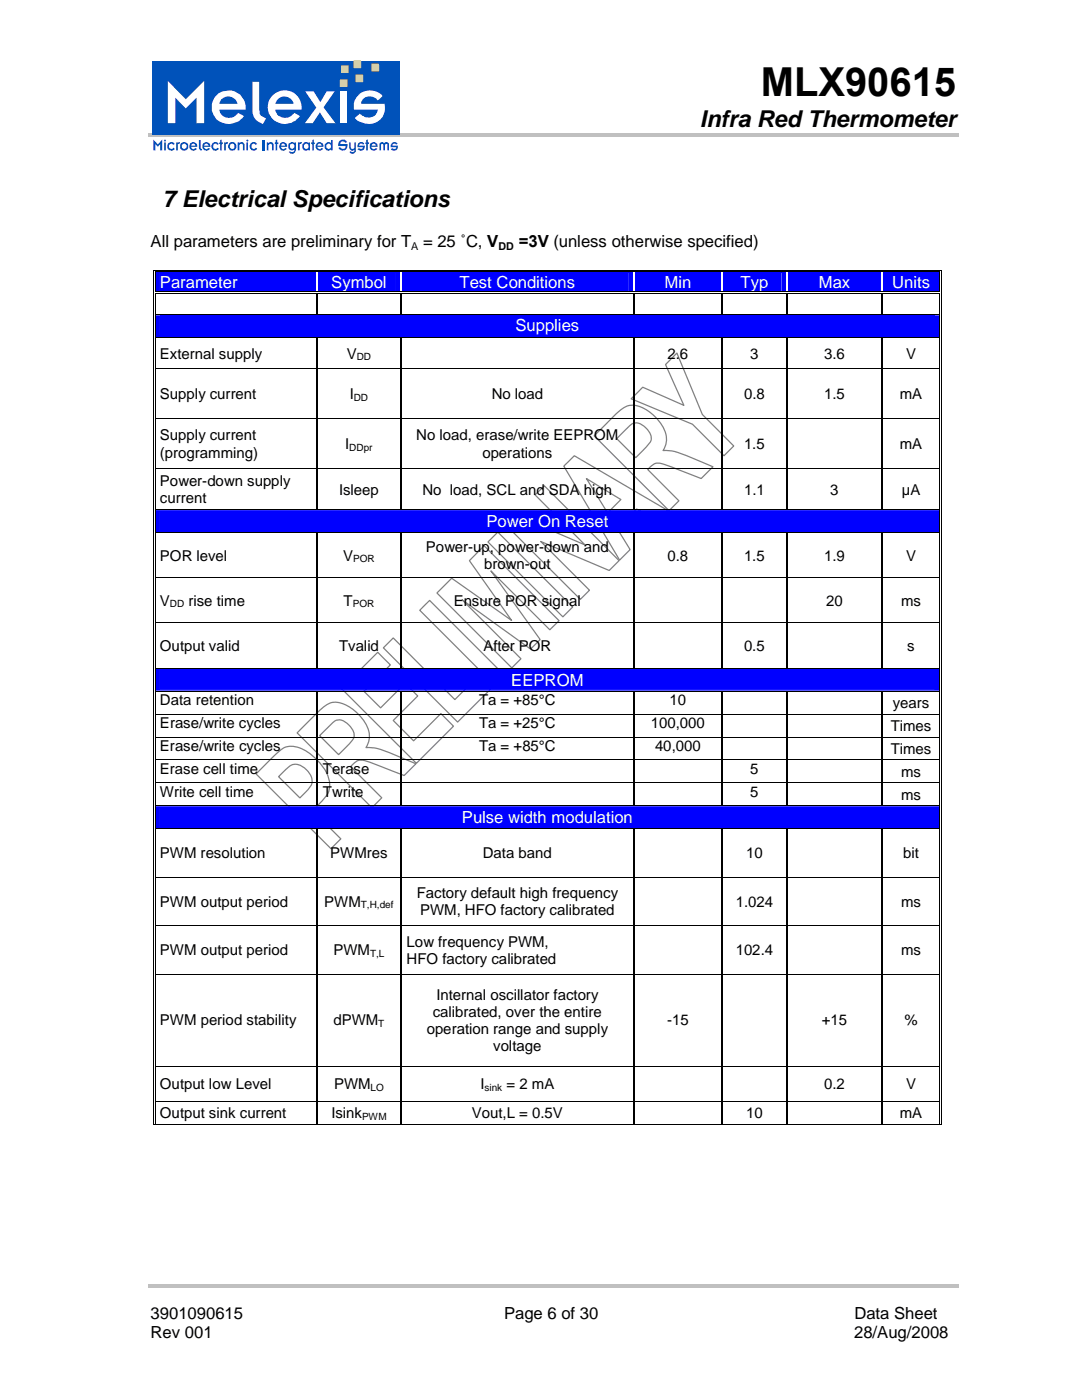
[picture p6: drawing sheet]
<svg xmlns="http://www.w3.org/2000/svg" width="216mm" height="279mm" viewBox="0 0 216 279" stroke-linecap="round" stroke-linejoin="round" font-family="sans-serif">
<g fill="none" stroke="#808080" stroke-width=".25">
<path d="M125.9 79.6l2.3-2.3 8.3 3.6-3.7-8.2 2.3-2.2 5 12.2 6.3 6.3-1.9 2-6.3-6.3zM106.8 98.8l1.8-1.9 14.9 15-1.9 2-13.7-5.8 9.7 9.7-1.8 1.8-14.9-14.9 1.9-1.9 13.9 6zM112.5 93l2.1-2 18.8 11-2.1 2.1-4.3-2.5-3.9 3.9 2.6 4.2-2.1 2.1zM117 95.5l6.9 4.2-2.7 2.7zM118.6 87l2.6-2.6a12.9 12.9 0 0 1 4.2-3.4 6.6 6.6 0 0 1 5.8 2.7 5 5 0 0 1 1.1 6.2 13.3 13.3 0 0 1 6.4 1.8l3.6 1.5-2.4 2.3-5.4-2.1a7.4 7.4 0 0 0-3.7-.9l-.8 .5-.8 .7 6.3 6.2-2 2zM124.6 86l.4-.4a2.18 2.18 0 0 1 2.7-1 3.4 3.4 0 0 1 2.2 3.3l-.7 1-2.3 2.4-3.8-3.8zM87.2 118.3l2.9-2.9 12 8.4-8.4-11.9 2.9-3 14.9 15-1.8 1.8-11.7-11.8 9.8 13.7-.4 .4-1.5 1.5-13.7-9.8 11.7 11.8-1.8 1.8zM97.4 108.2l1.9-2 15 14.9-2 2zM70.3 135.2l5.1-5 2.5 2.5-5.3 5.3 3.3 3.3 4.9-4.9 2.6 2.5-4.9 4.9 4 4 5.5-5.4 2.5 2.5-7.4 7.4-15-14.9zM76.5 129.3l2-2 12.3 12.3 4.9-4.9 2.5 2.5-6.9 6.9zM84.4 121.1l1.3-1.3 14.9 15-1.9 1.9-14.9-14.9zM54.3 151.3a6 6 0 0 1 3.4-2.3 7.6 7.6 0 0 1 5.9 3 6 6 0 0 1 1.9 6.2l-1.1 1.4-2 2.2 5.6 5.6-2 2-14.9-14.9z"/>
<path d="M55.8 154.8l.5-.5a4.1 4.1 0 0 1 2.8-1.8 3.8 3.8 0 0 1 3.1 3.9 9.8 9.8 0 0 1-2.4 2.8l-4.2-4.2zM61.9 143.7a13.5 13.5 0 0 1 4.2-3.5 6.7 6.7 0 0 1 5.8 2.8 5 5 0 0 1 1.1 6.2 11.3 11.3 0 0 1 5.9 1.5l4.1 1.7-2.4 2.4-5.4-2.2a7 7 0 0 0-3.7-.8l-.5 .2-1 1 6.2 6.2-2 2-14.9-14.9zM63.8 146.8l1.2-1.2a5.5 5.5 0 0 1 2.4-1.9 3.6 3.6 0 0 1 3.3 3.2 7.8 7.8 0 0 1-2.6 3.1l-.5 .6z"/>
</g>
<g fill="#c0c0c0">
<path d="M29.5 26.6h161.8v.7h-161.8z"/>
<path d="M29.5 256.3h161.8v.7h-161.8z"/>
</g>
<g fill="#fff">
<path d="M34 16.3l3.5 3.7 3.6-3.7v8.2h-1.5v-4.9l-2.1 2.1-2-2.1v4.9h-1.5z" fill-rule="evenodd"/>
<path d="M43.4 19.2a3.3 3.3 0 0 1 3.9-.7 3.3 3.3 0 0 1 1.9 3.4h-5.2a2.05 2.05 0 0 0 1.6 1.6 2.05 2.05 0 0 0 2.2-.9l1.1 .6a3.5 3.5 0 0 1-6.1-.6 3.1 3.1 0 0 1 .6-3.4zM44.6 19.7l-.6 1.1h3.7a1.91 1.91 0 0 0-3.1-1.1z" fill-rule="evenodd"/>
<path d="M50.5 16.5h1.4v5.6a1.51 1.51 0 0 0 1.3 1.5l-.6 1.2-.5-.3a2.44 2.44 0 0 1-1.6-2.2z" fill-rule="evenodd"/>
<path d="M54.2 19.4a3.4 3.4 0 0 1 3.9-1 3.4 3.4 0 0 1 2.1 3.5h-5.2a2.05 2.05 0 0 0 1.6 1.6 2.05 2.05 0 0 0 2.1-.9l1.2 .6a3.6 3.6 0 0 1-6.2-.5 3.3 3.3 0 0 1 .5-3.3zM55.7 19.7l-.5 .5-.2 .6h3.6a1.91 1.91 0 0 0-2.9-1.1z" fill-rule="evenodd"/>
<path d="M60.8 18.3h1.7l1.3 2.1 1.3-2.1h1.5l-2.1 3.1 2.2 3.1h-1.7l-1.2-2.1-1.5 2.1h-1.5l2.2-3z" fill-rule="evenodd"/>
<path d="M71.2 19.1a3.5 3.5 0 0 1 4.8 .2l-.9 .8a1.93 1.93 0 0 0-3.2 .1l-.2 .6h4.6a3.2 3.2 0 0 1-1.1 3.4 3.2 3.2 0 0 1-3.6 .1l-1.1-.7 1.1-.9a2.01 2.01 0 0 0 3.4-.4v-.3h-4.6a3.1 3.1 0 0 1 .8-2.9z" fill-rule="evenodd"/>
</g>
<path d="M67.7 18.3h1.4v6.2h-1.4z" fill="#fff"/>
<path d="M30.4 12.2h49.3v14.7h-49.3z" fill="#0052ba"/>
<g fill="#fff">
<path d="M33.5 16.2l3.6 3.6 3.6-3.6v8.4h-1.5v-5.1l-2.1 2.2-2.1-2.2v5.1h-1.5z" fill-rule="evenodd"/>
<path d="M43.2 19a3.4 3.4 0 0 1 3.9-.6 3.4 3.4 0 0 1 1.9 3.5h-5.2a2.01 2.01 0 0 0 1.6 1.6 2.01 2.01 0 0 0 2.1-1l1.2 .7a3.6 3.6 0 0 1-6-.1 3.3 3.3 0 0 1 .5-4.1zM44.2 19.8l-.4 .9h3.6a1.97 1.97 0 0 0-3.2-.9z" fill-rule="evenodd"/>
<path d="M50.4 16.3h1.3l.1 6.4 .2 .4 1.1 .5-.6 1.2-.5-.3a2.48 2.48 0 0 1-1.6-2.2z" fill-rule="evenodd"/>
<path d="M54.1 19.4a3.4 3.4 0 0 1 4-1.1 3.4 3.4 0 0 1 2.1 3.6h-5.3a2.07 2.07 0 0 0 1.7 1.6 2.07 2.07 0 0 0 2.1-1l1.2 .7a3.5 3.5 0 0 1-4.2 1.3 3.5 3.5 0 0 1-2.2-3.7l.1-.7zM55.4 19.8l-.5 .9h3.7a1.89 1.89 0 0 0-3.2-.9z" fill-rule="evenodd"/>
<path d="M60.9 18.2h1.7l1.3 2.2 1.3-2.2h1.6l-2.2 3.2 2.4 3.2h-1.8l-1.4-2.2-1.4 2.2h-1.6l2.3-3.1z" fill-rule="evenodd"/>
<path d="M71.9 18.6a3.4 3.4 0 0 1 4.4 .6l-.9 .9a1.95 1.95 0 0 0-3.3 .3v.3h4.7a3.3 3.3 0 0 1-1.3 3.5 3.3 3.3 0 0 1-3.6 .1l-.7-.3-.4-.4 1-.9a2.14 2.14 0 0 0 3.3-.1l.3-.7h-4.7a2.96 2.96 0 0 1 1.2-3.3z" fill-rule="evenodd"/>
</g>
<path d="M67.9 18.2h1.4v6.4h-1.4z" fill="#fff"/>
<path d="M67.9 15.9h1.4v1.4h-1.4z" fill="#fad716"/>
<path d="M67.9 15.9h1.4v1.4h-1.4z" fill="none" stroke="#fad716" stroke-width=".2"/>
<path d="M68.1 13.1h1.4v1.4h-1.4z" fill="#fad716"/>
<path d="M68.1 13.1h1.4v1.4h-1.4z" fill="none" stroke="#fad716" stroke-width=".2"/>
<path d="M71 15h1.4v1.3h-1.4z" fill="#fad716"/>
<path d="M71 15h1.4v1.3h-1.4z" fill="none" stroke="#fad716" stroke-width=".2"/>
<path d="M74.2 12.8h1.3v1.4h-1.3z" fill="#fad716"/>
<path d="M74.2 12.8h1.3v1.4h-1.3z" fill="none" stroke="#fad716" stroke-width=".2"/>
<path d="M70.6 12.2h1.4v1.3h-1.4z" fill="#fad716"/>
<path d="M70.6 12.2h1.4v1.3h-1.4z" fill="none" stroke="#fad716" stroke-width=".2"/>
<g fill="#0052ba">
<path d="M30.6 27.9l.9 .9 .9-.9v2.1h-.4v-1.3l-.5 .6-.5-.6v1.3h-.4z" fill-rule="evenodd"/>
<path d="M32.8 28.4h.3v1.6h-.3zM32.9 27.9h.2l-.1 .4-.2-.1z" fill-rule="evenodd"/>
<path d="M33.6 28.6a.76 .76 0 0 1 1.2 .1l-.4 .1a.4 .4 0 0 0-.4-.1 .4 .4 0 0 0-.3 .3v.4a.46 .46 0 0 0 .4 .4 .46 .46 0 0 0 .5-.3l.2 .2-.1 .2a.82 .82 0 0 1-1.3-.4v-.6z" fill-rule="evenodd"/>
<path d="M35.2 28.4h.3v.2l.1-.3h.3l-.1 .4h-.1l-.2 .1v1.2h-.3z" fill-rule="evenodd"/>
<path d="M35.9 29.2a.86 .86 0 0 1 1.7 0 .86 .86 0 0 1-1.7 0zM36.3 28.9v.5l.1 .2a.55 .55 0 0 0 .8-.2l-.1-.5a.46 .46 0 0 0-.8 0z" fill-rule="evenodd"/>
<path d="M38 28.6a.83 .83 0 0 1 .9-.1 .83 .83 0 0 1 .5 .8h-1.3a.51 .51 0 0 0 .4 .4 .51 .51 0 0 0 .5-.2l.3 .2a.86 .86 0 0 1-1.3 .2 .86 .86 0 0 1 0-1.3zM38.3 28.7l-.2 .4h.9a.45 .45 0 0 0-.7-.4z" fill-rule="evenodd"/>
<path d="M39.7 27.9h.3v1.7l.3 .2-.1 .3-.5-.5z" fill-rule="evenodd"/>
<path d="M40.6 28.6a.88 .88 0 0 1 .9-.1 .88 .88 0 0 1 .5 .8h-1.3a.48 .48 0 0 0 .4 .5 .48 .48 0 0 0 .5-.3l.3 .2-.2 .2a.84 .84 0 0 1-1.3-.4v-.6zM40.9 28.7l-.2 .4h.9a.45 .45 0 0 0-.7-.4z" fill-rule="evenodd"/>
<path d="M42.4 28.6l.1-.1a.88 .88 0 0 1 1.2 .2l-.3 .2a.49 .49 0 0 0-.8 0 .49 .49 0 0 0 .1 .7 .42 .42 0 0 0 .7-.1l.3 .2a.86 .86 0 0 1-1.3 .1 .86 .86 0 0 1 0-1.2z" fill-rule="evenodd"/>
<path d="M43.9 27.9h.3v.5h.3v.3h-.3v1.3h-.3v-1.3h-.1v-.3h.1z" fill-rule="evenodd"/>
<path d="M44.7 28.4h.3v.2l.2-.3 .3 .1-.1 .3h-.1l-.3 .1v1.2h-.3z" fill-rule="evenodd"/>
<path d="M45.5 29.2a.85 .85 0 0 1 1.7 0 .85 .85 0 0 1-1.7 0zM45.9 28.9v.2a.45 .45 0 0 0 .3 .6 .45 .45 0 0 0 .6-.3v-.4a.47 .47 0 0 0-.4-.4 .47 .47 0 0 0-.5 .3z" fill-rule="evenodd"/>
<path d="M47.4 28.4l.4 .1a.57 .57 0 0 1 1 .2v1.3h-.3v-1.2a.4 .4 0 0 0-.4-.1 .4 .4 0 0 0-.3 .3v1h-.4z" fill-rule="evenodd"/>
<path d="M49.2 28.4h.3v1.6h-.3zM49.3 27.9h.3l-.2 .4-.2-.2z" fill-rule="evenodd"/>
<path d="M50.1 28.6l.4-.3h.3l.5 .4-.3 .2a.5 .5 0 0 0-.7 0 .5 .5 0 0 0 0 .7 .5 .5 0 0 0 .7-.1l.3 .2a.86 .86 0 0 1-1.2 .2 .86 .86 0 0 1 0-1.3z" fill-rule="evenodd"/>
</g>
<path d="M52.7 27.9v2.1" fill="none" stroke="#0052ba" stroke-width=".4"/>
<g fill="#0052ba">
<path d="M53.2 28.4l.4 .1a.57 .57 0 0 1 1 .2v1.3h-.3v-1.1a.43 .43 0 0 0-.7 .1v1h-.4z" fill-rule="evenodd"/>
<path d="M55 27.9h.3v.5h.2v.3h-.2v1.3h-.3v-1.3h-.2z" fill-rule="evenodd"/>
<path d="M55.9 28.6a.81 .81 0 0 1 1-.2 .81 .81 0 0 1 .4 .9h-1.2l.1 .3a.47 .47 0 0 0 .8-.1l.2 .2a.86 .86 0 0 1-1.2 .1 .86 .86 0 0 1-.1-1.2zM56.3 28.7l-.2 .4h.8l-.2-.4z" fill-rule="evenodd"/>
<path d="M57.6 28.7a.7 .7 0 0 1 1.1-.1v-.2h.4v1.5a.78 .78 0 0 1-.6 .8 .78 .78 0 0 1-.9-.4l.3-.1 .1 .1h.5l.2-.2v-.3a.69 .69 0 0 1-1.1-.3zM58 28.7l-.1 .3v.5a.43 .43 0 0 0 .5 .2 .43 .43 0 0 0 .3-.3l-.1-.7z" fill-rule="evenodd"/>
<path d="M59.5 28.4h.3v.2l.1-.3 .4 .1-.2 .3h-.1l-.2 .1v1.2h-.3z" fill-rule="evenodd"/>
<path d="M60.4 28.7l.5-.4 .5 .1 .1 .2v-.2h.3v1.6l-.4-.1a.68 .68 0 0 1-1.1-.4zM60.8 28.7l-.2 .3v.4a.49 .49 0 0 0 .8 .1 .49 .49 0 0 0-.1-.8z" fill-rule="evenodd"/>
<path d="M62.3 27.9h.3v.5h.2v.3h-.2v1.3h-.3v-1.3h-.2v-.3h.2z" fill-rule="evenodd"/>
<path d="M63.2 28.6a.81 .81 0 0 1 .9-.1 .81 .81 0 0 1 .5 .8h-1.2l.1 .4 .4 .1 .3-.3 .3 .2-.2 .2a.86 .86 0 0 1-1.2-.1 .86 .86 0 0 1 .1-1.2zM63.4 28.9v.2h.8l-.3-.4h-.3z" fill-rule="evenodd"/>
<path d="M65.1 28.5l.2-.2h.4l.4 .3v-.7h.3v2.1h-.3l-.1-.1-.5 .2-.6-.4-.1-.8zM65.1 29v.4a.47 .47 0 0 0 .7 .2 .47 .47 0 0 0 .2-.6 .47 .47 0 0 0-.7-.2z" fill-rule="evenodd"/>
<path d="M67.7 28.2l.2-.2a.87 .87 0 0 1 1.1 0l.3 .3-.4 .2a.54 .54 0 0 0-.6-.3 .54 .54 0 0 0-.4 .5h1.4a1.01 1.01 0 0 1-.5 1.3 1.01 1.01 0 0 1-1.3-.5l.3-.1 .4 .3h.5l.3-.6h-1.5z" fill-rule="evenodd"/>
<path d="M69.7 28.4h.3v1.1a.43 .43 0 0 0 .7 0v-1.1h.3v1.8l-.4 .4a.69 .69 0 0 1-.9-.3l.3-.1 .1 .1h.4l.2-.4a.56 .56 0 0 1-.6 .2 .56 .56 0 0 1-.4-.5z" fill-rule="evenodd"/>
<path d="M71.5 28.6l.4-.3h.4l.4 .4-.3 .2-.1-.2h-.4l-.3 .4h1.2a.84 .84 0 0 1-.5 .9 .84 .84 0 0 1-1-.2l.3-.2a.5 .5 0 0 0 .8-.2h-1.1z" fill-rule="evenodd"/>
<path d="M73.1 27.9h.3v.5h.2v.3h-.2v1.3h-.3v-1.3h-.2v-.3h.2z" fill-rule="evenodd"/>
<path d="M74 28.6a.88 .88 0 0 1 .9-.1 .88 .88 0 0 1 .5 .8h-1.3a.51 .51 0 0 0 .4 .4 .51 .51 0 0 0 .5-.2l.3 .2-.2 .2a.84 .84 0 0 1-1.3-.4v-.6zM74.3 28.7l-.2 .4h.9a.45 .45 0 0 0-.7-.4z" fill-rule="evenodd"/>
<path d="M75.8 28.6a.47 .47 0 0 1 .5-.3 .47 .47 0 0 1 .4 .4 .49 .49 0 0 1 .5-.4 .49 .49 0 0 1 .4 .4v1.3h-.3v-1.3h-.2l-.3 .2v1.1h-.3v-1.2l-.2-.1-.3 .1v1.2h-.3z" fill-rule="evenodd"/>
<path d="M78.2 28.6a.77 .77 0 0 1 1.1 .1l-.2 .2-.2-.2h-.4l-.2 .4h1.1a.79 .79 0 0 1-.4 .9 .79 .79 0 0 1-1-.2l.3-.3a.43 .43 0 0 0 .4 .3 .43 .43 0 0 0 .4-.4h-1.2v-.4z" fill-rule="evenodd"/>
</g>
<g fill="#00f">
<path d="M31 54.4h32.2v3.8h-32.2z"/>
<path d="M31.9 54.4h30.2v3.8h-30.2z"/>
<path d="M63.4 54.4h16.5v3.8h-16.5z"/>
<path d="M64.4 54.4h14.4v3.8h-14.4z"/>
<path d="M80.1 54.4h46.3v3.8h-46.3z"/>
<path d="M81.1 54.4h44.2v3.8h-44.2z"/>
<path d="M126.6 54.4h17.3v3.8h-17.3z"/>
<path d="M127.7 54.4h15.2v3.8h-15.2z"/>
<path d="M144.1 54.4h12.9v3.8h-12.9z"/>
<path d="M145.2 54.4h10.7v3.8h-10.7z"/>
<path d="M157.2 54.4h18.6v3.8h-18.6z"/>
<path d="M158.3 54.4h16.5v3.8h-16.5z"/>
<path d="M176 54.4h11.4v3.8h-11.4z"/>
<path d="M177.1 54.4h9.4v3.8h-9.4z"/>
</g>
<path d="M30.5 53.9h.2v.5h-.2zM30.5 53.9h.5v.1h-.5zM30.9 54.2h.1v.2h-.1z" fill="#000"/>
<path d="M31 54h32.2M31 54.3h32.2" fill="none" stroke="#000" stroke-width=".2"/>
<path d="M31 54.4h32.2" fill="none" stroke="#00f" stroke-width=".2"/>
<path d="M63.4 54.4h.2z" fill="#00f"/>
<path d="M63.2 54.4h.2z" fill="#fff"/>
<path d="M63.2 53.9h.4v.1h-.4zM63.2 54.2h.4v.2h-.4z" fill="#000"/>
<path d="M63.6 54h16.3M63.6 54.3h16.3" fill="none" stroke="#000" stroke-width=".2"/>
<path d="M63.6 54.4h16.3" fill="none" stroke="#00f" stroke-width=".2"/>
<path d="M80.1 54.4h.2z" fill="#00f"/>
<path d="M79.9 54.4h.2z" fill="#fff"/>
<path d="M79.9 53.9h.4v.1h-.4zM79.9 54.2h.4v.2h-.4z" fill="#000"/>
<path d="M80.3 54h46.1M80.3 54.3h46.1" fill="none" stroke="#000" stroke-width=".2"/>
<path d="M80.3 54.4h46.1" fill="none" stroke="#00f" stroke-width=".2"/>
<path d="M126.6 54.4h.3z" fill="#00f"/>
<path d="M126.4 54.4h.2z" fill="#fff"/>
<path d="M126.4 53.9h.5v.1h-.5zM126.4 54.2h.5v.2h-.5z" fill="#000"/>
<path d="M126.9 54h17M126.9 54.3h17" fill="none" stroke="#000" stroke-width=".2"/>
<path d="M126.9 54.4h17" fill="none" stroke="#00f" stroke-width=".2"/>
<path d="M144.1 54.4h.3z" fill="#00f"/>
<path d="M143.9 54.4h.2z" fill="#fff"/>
<path d="M143.9 53.9h.5v.1h-.5zM143.9 54.2h.5v.2h-.5z" fill="#000"/>
<path d="M144.4 54h12.6M144.4 54.3h12.6" fill="none" stroke="#000" stroke-width=".2"/>
<path d="M144.4 54.4h12.6" fill="none" stroke="#00f" stroke-width=".2"/>
<path d="M157.2 54.4h.2z" fill="#00f"/>
<path d="M157 54.4h.2z" fill="#fff"/>
<path d="M157 53.9h.4v.1h-.4zM157 54.2h.4v.2h-.4z" fill="#000"/>
<path d="M157.4 54h18.4M157.4 54.3h18.4" fill="none" stroke="#000" stroke-width=".2"/>
<path d="M157.4 54.4h18.4" fill="none" stroke="#00f" stroke-width=".2"/>
<path d="M176 54.4h.3z" fill="#00f"/>
<path d="M175.8 54.4h.2z" fill="#fff"/>
<path d="M175.8 53.9h.5v.1h-.5zM175.8 54.2h.5v.2h-.5zM187.4 53.9h.5v.1h-.5zM187.4 54.2h.2v.2h-.2zM187.7 53.9h.2v.5h-.2z" fill="#000"/>
<path d="M30.6 54.4v3.8M30.9 54.4v3.8M176.3 54h11.1M176.3 54.3h11.1" fill="none" stroke="#000" stroke-width=".2"/>
<path d="M176.3 54.4h11.1" fill="none" stroke="#00f" stroke-width=".2"/>
<g fill="#fff">
<path d="M63.2 54.4h.2v3.8h-.2z"/>
<path d="M79.9 54.4h.2v3.8h-.2z"/>
<path d="M126.4 54.4h.2v3.8h-.2z"/>
<path d="M143.9 54.4h.2v3.8h-.2z"/>
<path d="M157 54.4h.2v3.8h-.2z"/>
<path d="M175.8 54.4h.2v3.8h-.2z"/>
</g>
<g fill="none" stroke="#000" stroke-width=".2">
<path d="M30.6 58.7v4.1M30.9 58.7v4.1M31 58.3h32.2M31 58.6h32.2M63.6 58.3h16.3M63.6 58.6h16.3M80.3 58.3h46.1M80.3 58.6h46.1M126.9 58.3h17M126.9 58.6h17M144.4 58.3h12.6M144.4 58.6h12.6"/>
<path d="M157.4 58.3h18.4M157.4 58.6h18.4M176.3 58.3h11.1M176.3 58.6h11.1M187.5 54.4v3.8M187.5 58.7v4.1M187.8 54.4v3.8M187.8 58.7v4.1"/>
</g>
<g fill="#000">
<path d="M30.5 58.2h.2v.5h-.2zM30.9 58.7h.1zM30.9 58.2h.1v.2h-.1zM30.9 58.5h.1v.2h-.1zM63.2 58.7h.2zM63.2 58.2h.4v.2h-.4zM63.2 58.5h.4v.2h-.4zM79.9 58.7h.2zM79.9 58.2h.4v.2h-.4zM79.9 58.5h.4v.2h-.4zM126.4 58.7h.2zM126.4 58.2h.5v.2h-.5z"/>
<path d="M126.4 58.5h.5v.2h-.5zM143.9 58.7h.2zM143.9 58.2h.5v.2h-.5zM143.9 58.5h.5v.2h-.5zM157 58.7h.2zM157 58.2h.4v.2h-.4zM157 58.5h.4v.2h-.4zM175.8 58.7h.2zM175.8 58.2h.5v.2h-.5zM175.8 58.5h.5v.2h-.5zM187.4 58.7h.2zM187.4 58.2h.2v.2h-.2z"/>
<path d="M187.4 58.5h.2v.2h-.2zM187.7 58.7h.2zM187.7 58.2h.2v.5h-.2z"/>
</g>
<path d="M63.3 58.7v4.1M80 58.7v4.1M126.5 58.7v4.1M144 58.7v4.1M157.1 58.7v4.1M175.9 58.7v4.1" fill="none" stroke="#000" stroke-width=".23"/>
<g fill="#00f">
<path d="M31 62.9h156.4v4.5h-156.4z"/>
<path d="M31.9 62.9h154.6v3.9h-154.6z"/>
</g>
<g fill="#000">
<path d="M30.5 62.8h.2v.1h-.2zM30.5 67.4h.2v.1h-.2zM30.5 73.5h.2v.2h-.2zM30.9 62.8h.1v.1h-.1zM30.9 67.4h.1v.1h-.1zM30.9 73.5h.1v.2h-.1zM187.4 62.8h.2v.1h-.2zM187.4 67.4h.2v.1h-.2zM187.4 73.5h.2v.2h-.2zM187.7 62.8h.2v.1h-.2zM187.7 67.4h.2v.1h-.2zM187.7 73.5h.2v.2h-.2z"/>
<path d="M30.5 83.5h.2v.2h-.2zM30.5 93.5h.2v.1h-.2zM30.9 83.5h.1v.2h-.1zM30.9 93.5h.1v.1h-.1zM187.4 83.5h.2v.2h-.2zM187.4 93.5h.2v.1h-.2zM187.7 83.5h.2v.2h-.2zM187.7 93.5h.2v.1h-.2z"/>
</g>
<g fill="none" stroke="#000" stroke-width=".2">
<path d="M30.6 62.9v4.5M30.6 67.5v6M30.6 73.7v9.8M30.9 62.9v4.5M30.9 67.5v6M30.9 73.7v9.8M31 62.9h156.4M31 67.4h156.4M31 73.6h156.4M187.5 62.9v4.5M187.5 67.5v6M187.5 73.7v9.8"/>
<path d="M187.8 62.9v4.5M187.8 67.5v6M187.8 73.7v9.8M30.6 83.7v9.8M30.6 93.6v8M30.9 83.7v9.8M30.9 93.6v8M31 83.6h156.4M31 93.6h156.4M187.5 83.7v9.8M187.5 93.6v8M187.8 83.7v9.8"/>
<path d="M187.8 93.6v8"/>
</g>
<g fill="none" stroke="#000" stroke-width=".23">
<path d="M63.3 67.5v6M63.3 73.7v9.8M80 67.5v6M80 73.7v9.8M126.5 67.5v6M126.5 73.7v9.8M144 67.5v6M144 73.7v9.8M157.1 67.5v6M157.1 73.7v9.8M175.9 67.5v6M175.9 73.7v9.8"/>
<path d="M63.3 83.7v9.8M63.3 93.6v8M80 83.7v9.8M80 93.6v8M126.5 83.7v9.8M126.5 93.6v8M144 83.7v9.8M144 93.6v8M157.1 83.7v9.8M157.1 93.6v8M175.9 83.7v9.8M175.9 93.6v8"/>
</g>
<g fill="#00f">
<path d="M31 101.8h156.4v4.4h-156.4z"/>
<path d="M31.9 102.1h154.6v3.8h-154.6z"/>
</g>
<g fill="#000">
<path d="M30.5 101.6h.2v.2h-.2zM30.5 106.2h.2v.2h-.2zM30.5 115.3h.2v.1h-.2zM30.9 101.6h.1v.2h-.1zM30.9 106.2h.1v.2h-.1zM30.9 115.3h.1v.1h-.1zM187.4 101.6h.2v.2h-.2zM187.4 106.2h.2v.2h-.2zM187.4 115.3h.2v.1h-.2zM187.7 101.6h.2v.2h-.2zM187.7 106.2h.2v.2h-.2zM187.7 115.3h.2v.1h-.2z"/>
<path d="M30.5 124.2h.2v.2h-.2zM30.9 124.2h.1v.2h-.1zM187.4 124.2h.2v.2h-.2zM187.7 124.2h.2v.2h-.2z"/>
</g>
<g fill="none" stroke="#000" stroke-width=".2">
<path d="M30.6 101.8v4.4M30.6 106.4v8.9M30.6 115.4v8.8M30.9 101.8v4.4M30.9 106.4v8.9M30.9 115.4v8.8M31 101.7h156.4M31 106.3h156.4M31 115.3h156.4M187.5 101.8v4.4M187.5 106.4v8.9M187.5 115.4v8.8"/>
<path d="M187.8 101.8v4.4M187.8 106.4v8.9M187.8 115.4v8.8M30.6 124.4v8.9M30.9 124.4v8.9M31 124.3h156.4M187.5 124.4v8.9M187.8 124.4v8.9"/>
</g>
<g fill="none" stroke="#000" stroke-width=".23">
<path d="M63.3 106.4v8.9M63.3 115.4v8.8M80 106.4v8.9M80 115.4v8.8M126.5 106.4v8.9M126.5 115.4v8.8M144 106.4v8.9M144 115.4v8.8M157.1 106.4v8.9M157.1 115.4v8.8M175.9 106.4v8.9M175.9 115.4v8.8"/>
<path d="M63.3 124.4v8.9M80 124.4v8.9M126.5 124.4v8.9M144 124.4v8.9M157.1 124.4v8.9M175.9 124.4v8.9"/>
</g>
<g fill="#00f">
<path d="M31 133.4h156.4v4.4h-156.4z"/>
<path d="M31.9 133.7h154.6v3.8h-154.6z"/>
</g>
<g fill="#000">
<path d="M30.5 133.3h.2v.1h-.2zM30.5 137.8h.2v.2h-.2zM30.9 133.3h.1v.1h-.1zM30.9 137.8h.1v.2h-.1zM187.4 133.3h.2v.1h-.2zM187.4 137.8h.2v.2h-.2zM187.7 133.3h.2v.1h-.2zM187.7 137.8h.2v.2h-.2zM30.5 142.4h.2v.2h-.2zM30.5 147h.2v.2h-.2zM30.5 151.6h.2v.1h-.2zM30.5 156.2h.2v.1h-.2z"/>
<path d="M30.9 142.4h.1v.2h-.1zM30.9 147h.1v.2h-.1zM30.9 151.6h.1v.1h-.1zM30.9 156.2h.1v.1h-.1zM187.4 142.4h.2v.2h-.2zM187.4 147h.2v.2h-.2zM187.4 151.6h.2v.1h-.2zM187.4 156.2h.2v.1h-.2zM187.7 142.4h.2v.2h-.2zM187.7 147h.2v.2h-.2zM187.7 151.6h.2v.1h-.2zM187.7 156.2h.2v.1h-.2z"/>
</g>
<g fill="none" stroke="#000" stroke-width=".2">
<path d="M30.6 133.4v4.4M30.6 138v4.4M30.9 133.4v4.4M30.9 138v4.4M31 133.3h156.4M31 137.9h156.4M187.5 133.4v4.4M187.5 138v4.4M187.8 133.4v4.4M187.8 138v4.4M30.6 142.6v4.4M30.6 147.2v4.4"/>
<path d="M30.6 151.7v4.5M30.6 156.3v4.4M30.9 142.6v4.4M30.9 147.2v4.4M30.9 151.7v4.5M30.9 156.3v4.4M31 142.5h156.4M31 147.1h156.4M31 151.7h156.4M31 156.3h156.4M187.5 142.6v4.4M187.5 147.2v4.4"/>
<path d="M187.5 151.7v4.5M187.5 156.3v4.4M187.8 142.6v4.4M187.8 147.2v4.4M187.8 151.7v4.5M187.8 156.3v4.4"/>
</g>
<g fill="none" stroke="#000" stroke-width=".23">
<path d="M63.3 138v4.4M80 138v4.4M126.5 138v4.4M144 138v4.4M157.1 138v4.4M175.9 138v4.4M63.3 142.6v4.4M63.3 147.2v4.4M63.3 151.7v4.5M63.3 156.3v4.4M80 142.6v4.4M80 147.2v4.4"/>
<path d="M80 151.7v4.5M80 156.3v4.4M126.5 142.6v4.4M126.5 147.2v4.4M126.5 151.7v4.5M126.5 156.3v4.4M144 142.6v4.4M144 147.2v4.4M144 151.7v4.5M144 156.3v4.4M157.1 142.6v4.4M157.1 147.2v4.4"/>
<path d="M157.1 151.7v4.5M157.1 156.3v4.4M175.9 142.6v4.4M175.9 147.2v4.4M175.9 151.7v4.5M175.9 156.3v4.4"/>
</g>
<g fill="#00f">
<path d="M31 160.9h156.4v4.4h-156.4z"/>
<path d="M31.9 161.2h154.6v3.8h-154.6z"/>
</g>
<g fill="#000">
<path d="M30.5 160.7h.2v.2h-.2zM30.5 165.3h.2v.2h-.2zM30.5 175h.2v.2h-.2zM30.9 160.7h.1v.2h-.1zM30.9 165.3h.1v.2h-.1zM30.9 175h.1v.2h-.1zM187.4 160.7h.2v.2h-.2zM187.4 165.3h.2v.2h-.2zM187.4 175h.2v.2h-.2zM187.7 160.7h.2v.2h-.2zM187.7 165.3h.2v.2h-.2zM187.7 175h.2v.2h-.2z"/>
<path d="M30.5 184.7h.2v.1h-.2zM30.5 194.4h.2v.1h-.2zM30.9 184.7h.1v.1h-.1zM30.9 194.4h.1v.1h-.1zM187.4 184.7h.2v.1h-.2zM187.4 194.4h.2v.1h-.2zM187.7 184.7h.2v.1h-.2zM187.7 194.4h.2v.1h-.2zM30.5 212.7h.2v.2h-.2zM30.5 219.7h.2v.2h-.2zM30.9 212.7h.1v.2h-.1zM30.9 219.7h.1v.2h-.1z"/>
<path d="M187.4 212.7h.2v.2h-.2zM187.4 219.7h.2v.2h-.2zM187.7 212.7h.2v.2h-.2zM187.7 219.7h.2v.2h-.2zM126.4 224.3h.1v.2h-.1zM187.4 224.3h.5v.2h-.5z"/>
</g>
<g fill="none" stroke="#000" stroke-width=".2">
<path d="M30.6 160.9v4.4M30.6 165.5v9.5M30.6 175.2v9.5M30.9 160.9v4.4M30.9 165.5v9.5M30.9 175.2v9.5M31 160.8h156.4M31 165.4h156.4M31 175.1h156.4M187.5 160.9v4.4M187.5 165.5v9.5M187.5 175.2v9.5"/>
<path d="M187.8 160.9v4.4M187.8 165.5v9.5M187.8 175.2v9.5M30.6 184.8v9.6M30.6 194.5v18.2M30.9 184.8v9.6M30.9 194.5v18.2M31 184.7h156.4M31 194.4h156.4M187.5 184.8v9.6M187.5 194.5v18.2M187.8 184.8v9.6"/>
<path d="M187.8 194.5v18.2M30.6 212.9v6.8M30.6 219.9v4.4M30.9 212.9v6.8M30.9 219.9v4.4M31 212.8h156.4M31 219.8h156.4M187.5 212.9v6.8M187.5 219.9v4.4M187.8 212.9v6.8M187.8 219.9v4.4M30.5 224.4h95.9"/>
<path d="M187.4 224.4h-60.9"/>
</g>
<g fill="none" stroke="#000" stroke-width=".23">
<path d="M63.3 165.5v9.5M63.3 175.2v9.5M80 165.5v9.5M80 175.2v9.5M126.5 165.5v9.5M126.5 175.2v9.5M144 165.5v9.5M144 175.2v9.5M157.1 165.5v9.5M157.1 175.2v9.5M175.9 165.5v9.5M175.9 175.2v9.5"/>
<path d="M63.3 184.8v9.6M63.3 194.5v18.2M80 184.8v9.6M80 194.5v18.2M126.5 184.8v9.6M126.5 194.5v18.2M144 184.8v9.6M144 194.5v18.2M157.1 184.8v9.6M157.1 194.5v18.2M175.9 184.8v9.6M175.9 194.5v18.2"/>
<path d="M63.3 212.9v6.8M63.3 219.9v4.4M80 212.9v6.8M80 219.9v4.4M126.5 212.9v6.8M126.5 219.9v4.4M144 212.9v6.8M144 219.9v4.4M157.1 212.9v6.8M157.1 219.9v4.4M175.9 212.9v6.8M175.9 219.9v4.4"/>
</g>
<text font-size="8" x="151.8" y="19.2">MLX90615</text>
<g font-size="4.6">
<text x="139.7" y="25.3">Infra Red Thermometer</text>
<text x="32.4" y="41.3">7 Electrical Specifications</text>
</g>
<g font-size="3.3">
<text x="30.1" y="49.3">All parameters are preliminary for T</text>
<text x="84.4" y="49.3">= 25 ˚C, V</text>
<text x="103.5" y="49.3">=3V (unless otherwise specified)</text>
<text x="30.1" y="263.1">3901090615</text>
<text x="100.6" y="263.1">Page 6 of 30</text>
<text x="170.5" y="263.1">Data Sheet</text>
<text x="30.1" y="267">Rev 001</text>
<text x="170.5" y="267">28/Aug/2008</text>
</g>
<g font-size="3.3" fill="#fff">
<text x="31.9" y="57.5">Parameter</text>
<text x="66.1" y="57.5">Symbol</text>
<text x="91.7" y="57.5">Test Conditions</text>
<text x="132.6" y="57.5">Min</text>
<text x="147.8" y="57.5">Typ</text>
<text x="163.4" y="57.5">Max</text>
<text x="178" y="57.5">Units</text>
<text x="102.9" y="66">Supplies</text>
<text x="97" y="105.2">Power On Reset</text>
<text x="102" y="136.8">EEPROM</text>
<text x="92.2" y="164.3">Pulse width modulation</text>
</g>
<g font-size="3">
<text x="31.9" y="71.6">External supply</text>
<text x="69.2" y="71.6">V</text>
<text x="133.2" y="71.6">2.6</text>
<text x="149.7" y="71.6">3</text>
<text x="164.4" y="71.6">3.6</text>
<text x="180.8" y="71.6">V</text>
<text x="31.9" y="79.6">Supply current</text>
<text x="69.8" y="79.6">I</text>
<text x="98.1" y="79.6">No load</text>
<text x="148.5" y="79.6">0.8</text>
<text x="164.5" y="79.6">1.5</text>
<text x="179.6" y="79.6">mA</text>
<text x="31.9" y="87.9">Supply current</text>
<text x="68.9" y="89.6">I</text>
<text x="83.1" y="87.9">No load, erase/write EEPROM</text>
<text x="148.5" y="89.6">1.5</text>
<text x="179.6" y="89.6">mA</text>
<text x="31.9" y="91.4">(programming)</text>
<text x="96.3" y="91.4">operations</text>
<text x="31.9" y="97">Power-down supply</text>
<text x="31.9" y="100.4">current</text>
<text x="67.6" y="98.7">Isleep</text>
<text x="84.3" y="98.7">No load, SCL and SDA high</text>
<text x="148.5" y="98.7">1.1</text>
<text x="165.7" y="98.7">3</text>
<text x="180" y="98.7">µA</text>
<text x="31.9" y="111.9">POR level</text>
<text x="68.5" y="111.9">V</text>
<text x="85" y="110.1">Power-up, power-down and</text>
<text x="96.6" y="113.6">brown-out</text>
<text x="133.2" y="111.9">0.8</text>
<text x="148.5" y="111.9">1.5</text>
<text x="164.4" y="111.9">1.9</text>
<text x="180.8" y="111.9">V</text>
<text x="31.9" y="120.9">V</text>
<text x="37.6" y="120.9">rise time</text>
<text x="68.6" y="120.9">T</text>
<text x="90.5" y="120.9">Ensure POR signal</text>
<text x="164.8" y="120.9">20</text>
<text x="179.8" y="120.9">ms</text>
<text x="31.9" y="129.9">Output valid</text>
<text x="67.6" y="129.9">Tvalid</text>
<text x="96.5" y="129.9">After POR</text>
<text x="148.5" y="129.9">0.5</text>
<text x="181" y="129.9">s</text>
<text x="31.9" y="140.8">Data retention</text>
<text x="95.6" y="140.8">Ta = +85°C</text>
<text x="133.6" y="140.8">10</text>
<text x="178.2" y="141.3">years</text>
<text x="31.9" y="145.4">Erase/write cycles</text>
<text x="31.9" y="149.9">Erase/write cycles</text>
<text x="95.6" y="145.4">Ta = +25°C</text>
<text x="95.6" y="149.9">Ta = +85°C</text>
<text x="129.9" y="145.4">100,000</text>
<text x="130.7" y="149.9">40,000</text>
<text x="177.7" y="145.9">Times</text>
<text x="31.9" y="154.5">Erase cell time</text>
<text x="64.4" y="154.5">Terase</text>
<text x="149.7" y="154.5">5</text>
<text x="177.7" y="150.4">Times</text>
<text x="179.8" y="155">ms</text>
<text x="31.9" y="159.1">Write cell time</text>
<text x="64.4" y="159.1">Twrite</text>
<text x="149.7" y="159.1">5</text>
<text x="179.8" y="159.6">ms</text>
<text x="31.9" y="171.3">PWM resolution</text>
<text x="65.9" y="171.3">PWMres</text>
<text x="96.3" y="171.3">Data band</text>
<text x="148.9" y="171.3">10</text>
<text x="180.2" y="171.3">bit</text>
<text x="83.2" y="179.2">Factory default high frequency</text>
<text x="31.9" y="181">PWM output period</text>
<text x="64.7" y="181">PWM</text>
<text x="83.8" y="182.7">PWM, HFO factory calibrated</text>
<text x="146.8" y="181">1.024</text>
<text x="179.8" y="181">ms</text>
<text x="31.9" y="190.6">PWM output period</text>
<text x="66.5" y="190.6">PWM</text>
<text x="81.1" y="188.9">Low frequency PWM,</text>
<text x="146.8" y="190.6">102.4</text>
<text x="179.8" y="190.6">ms</text>
<text x="81.1" y="192.4">HFO factory calibrated</text>
<text x="86.4" y="202.9">calibrated, over the entire</text>
<text x="87.1" y="199.5">Internal oscillator factory</text>
<text x="31.9" y="204.6">PWM period stability</text>
<text x="66.6" y="204.6">dPWM</text>
<text x="85.2" y="206.4">operation range and supply</text>
<text x="98.4" y="209.8">voltage</text>
<text x="133.1" y="204.6">-15</text>
<text x="164" y="204.6">+15</text>
<text x="180.5" y="204.6">%</text>
<text x="31.9" y="217.3">Output low Level</text>
<text x="66.7" y="217.3">PWM</text>
<text x="95.9" y="217.3">I</text>
<text x="101.1" y="217.3">= 2 mA</text>
<text x="164.4" y="217.3">0.2</text>
<text x="180.8" y="217.3">V</text>
<text x="31.9" y="223.2">Output sink current</text>
<text x="66.1" y="223.2">Isink</text>
<text x="94.2" y="223.2">Vout,L = 0.5V</text>
<text x="148.9" y="223.2">10</text>
<text x="179.6" y="223.2">mA</text>
</g>
<g font-size="2.2">
<text x="82.1" y="49.8">A</text>
<text x="99.5" y="49.8">DD</text>
</g>
<g font-size="2">
<text x="71.2" y="71.9">DD</text>
<text x="70.6" y="80">DD</text>
<text x="69.7" y="90">DDpr</text>
<text x="70.5" y="112.2">POR</text>
<text x="33.9" y="121.2">DD</text>
<text x="70.4" y="121.2">POR</text>
<text x="72" y="181.3">T,H,def</text>
<text x="73.8" y="191">T,L</text>
<text x="75.5" y="205">T</text>
<text x="74" y="217.7">LO</text>
<text x="96.7" y="217.7">sink</text>
<text x="72.2" y="223.5">PWM</text>
</g>
</svg>
